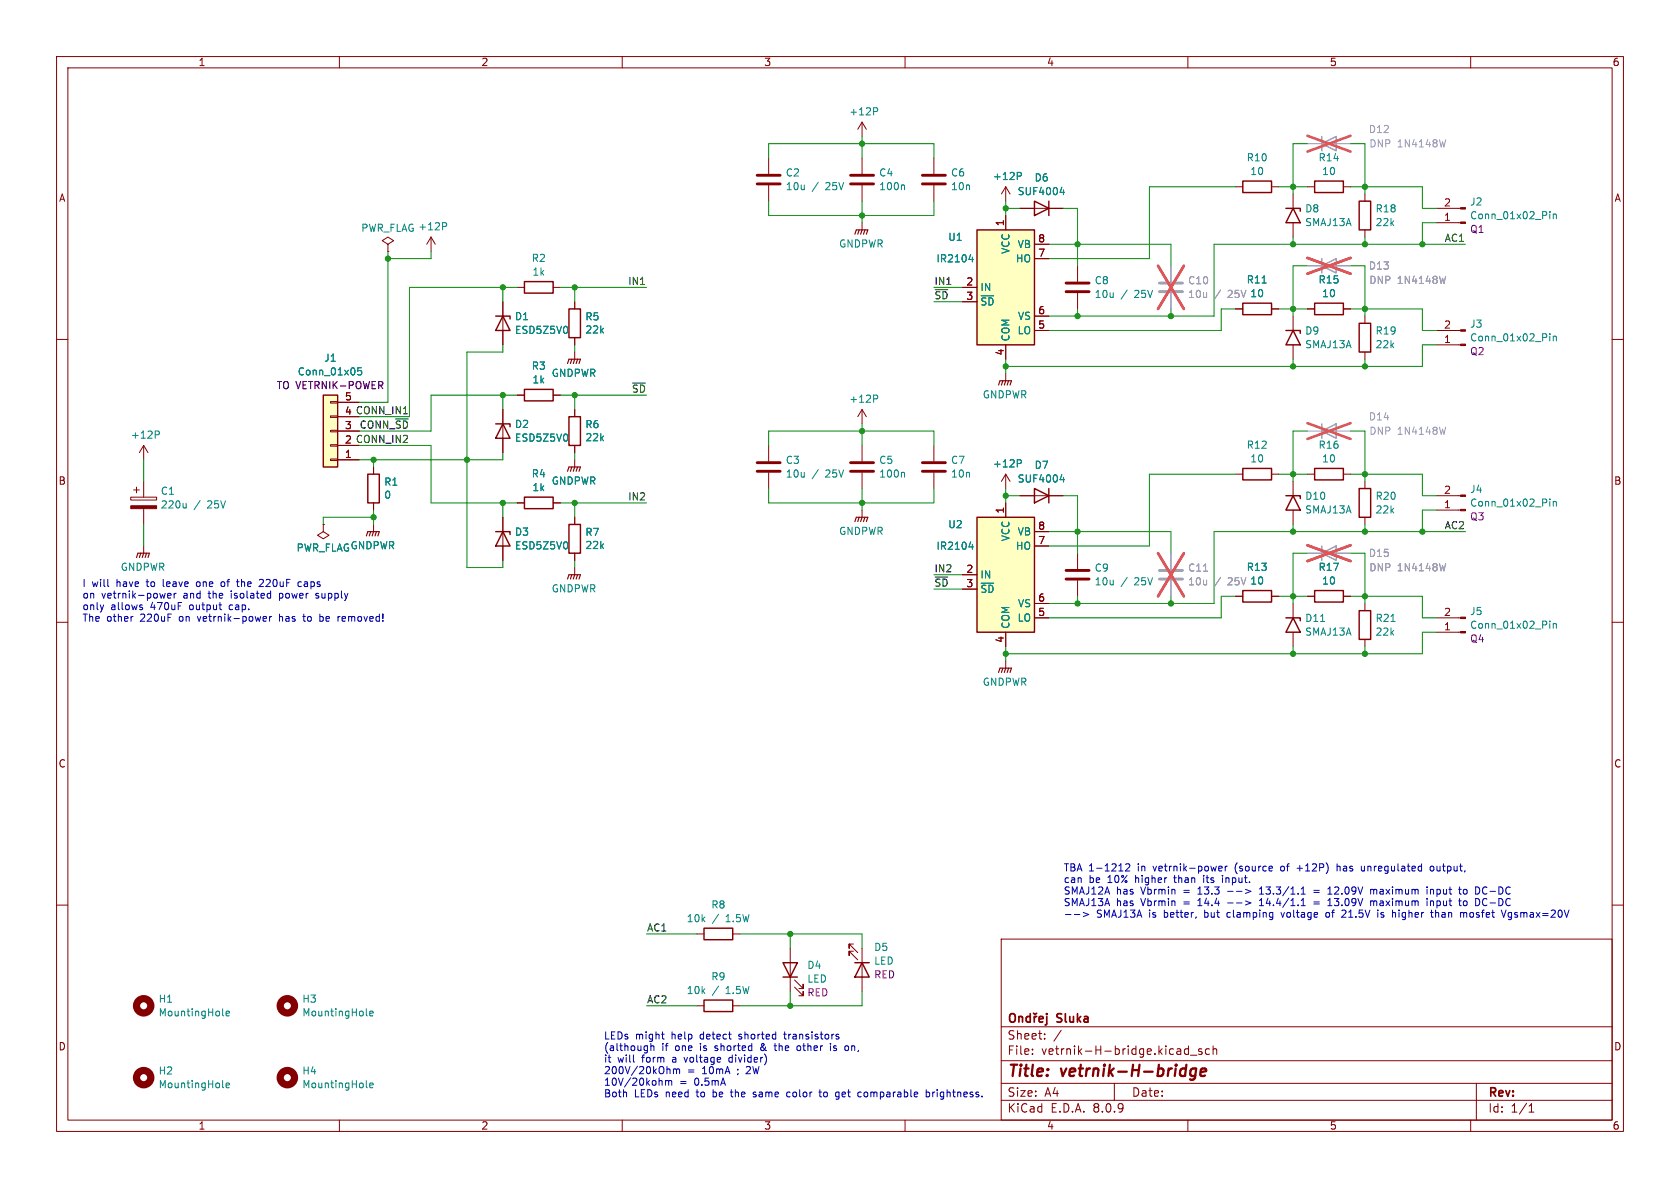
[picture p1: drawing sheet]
<svg xmlns="http://www.w3.org/2000/svg" width="297mm" height="210mm" viewBox="0 0 297 210" stroke-linecap="round" stroke-linejoin="round" font-family="sans-serif">
<g fill="none" stroke="#840000" stroke-width=".18">
<path d="M10 10h277v190h-277zM12 12h273v186h-273zM60 10v2M110 10v2M160 10v2M210 10v2M260 10v2M101.6 53.3v1.3M101.6 59.7v1.3M10 60h2M285 60h2M228.6 85.1v2.5"/>
<path d="M228.6 90.2v2.5M241.3 85.1v1.3M241.3 91.4v1.3M10 110h2M101.6 100.3v1.3M285 110h2M10 160h2M139.7 167.6v7.7M140.5 174.5l1.5 1.5v-.7v.7h-.8M140.5 173.2l1.5 1.6v-.8v.8h-.8M150.9 166.9h-.8v.7v-.7l1.5 1.5M150.9 168.1h-.8v.8v-.8l1.5 1.6"/>
<path d="M152.4 167.6v7.7M177 166h108v32h-108zM285 160h2M60 198v2M110 198v2M160 198v2M177 194.5h108M177 191.5h108M177 187.5h108M177 181.5h108M182.5 186.3v.1M182.5 185.5v.1"/>
<path d="M184.7 183.6v.1M184.7 182.8v.1M187.6 182.1l-1.3 2M197 191.5v3M209.4 186.1l.3 .3 .4-.1M210 198v2M210.1 184.9v1.5M210.1 185.5l-.4-.1-.3 .3M210.5 186.5h1.1M212.5 185.5l-.4-.1-.2 .2 .1 .2 .5 .2v.3h-.6M213.8 185.5l-.4-.1-.3 .3v.4l.1 .2h.6M214.5 185.5l.2-.1 .3 .1 .1 .9"/>
<path d="M214.5 184.9v1.5M260 198v2M261 191.5v6.5M270.3 196.6h.9M270.3 195.5l.4-.4v1.5"/>
</g>
<path d="M211.5 189a.66 .66 0 0 0-1 .3l-.1 .5 .2 .3 .1 .1 .6-.1M211.5 188.9l-.2 1.6a.6 .6 0 0 1-.9 .3M212.2 189.5l1-.1v-.4l-.2-.1-.6 .1-.2 .9 .2 .3 .6-.1" fill="none" stroke="#840000" stroke-width=".4"/>
<path d="M178.7 179.3a.5 .5 0 0 1 .5-.1 .5 .5 0 0 1 .3 .5v.5a.5 .5 0 0 1-.5 .5 .5 .5 0 0 1-.5-.5v-.5zM180.1 179.7v1M180.1 179.8l.2-.1 .4 .1 .1 .9M182.1 179.8l-.4-.1-.3 .3v.4l.2 .2h.5M182.1 179.2v1.5M182.7 179.1l.3 .2 .3-.2M182.8 179.7v1M183.3 179.7l-.3 .1-.2 .2M185.1 179.2v.1M185.1 179.7v1.3l-.3 .2M183.7 180.2l.7-.2-.1-.2-.4-.1-.2 .2 .1 .7h.5" fill="none" stroke="#840000" stroke-width=".3"/>
<path d="M100.6 54.6h2v5.1h-2zM227.3 87.6h2.6v.5M228.6 87.6l1.3 2.6h-2.6zM240.3 86.4h2v5h-2zM138.4 170.2h2.6l-1.3 2.5zM138.4 172.7h2.6M151.1 170.2h2.6M152.4 170.2l1.3 2.5h-2.6z" fill="none" stroke="#840000" stroke-width=".25"/>
<g fill="none" stroke="#840000" stroke-width="1.3">
<circle cx="25.4" cy="177.8" r="1.27"/>
<circle cx="50.8" cy="177.8" r="1.27"/>
<circle cx="25.4" cy="190.5" r="1.27"/>
<circle cx="50.8" cy="190.5" r="1.27"/>
</g>
<path d="M39.4 179.4l.1 .2M40 179.2l.6-.2-.1-.2-.4-.1-.1 .2v.6h.5M64.8 179.4l.1 .2M65.4 179.2l.6-.2-.1-.2-.4-.1-.1 .2v.6h.5M39.4 192.1l.1 .2M40 191.9l.6-.2-.1-.2-.4-.1-.1 .2v.6h.5M64.8 192.1l.1 .2M65.4 191.9l.6-.2-.1-.2-.4-.1-.1 .2v.6h.5" fill="none" stroke="#008484" stroke-width=".18"/>
<path d="M100.3 102.4l.3-.8h2l-.2 .8M101.1 101.6l-.3 .8M101.6 101.6l-.3 .8M102.1 101.6l-.2 .8" fill="none" stroke="#840000" stroke-width=".2"/>
<path d="M172.7 40.6h10.2v20.4h-10.2z" fill="#ffffc2"/>
<g fill="none" stroke="#840000" stroke-width=".25">
<path d="M182.9 35.6l2.5 1.2-2.5 1.3zM185.4 35.6v2.5M219.7 32h5.1v2h-5.1zM227.3 36.8h2.6v.5M228.6 36.8l1.3 2.6h-2.6zM232.4 32h5.1v2h-5.1zM240.3 35.6h2v5h-2zM87.6 55.9h2.6v.5M88.9 55.9l1.3 2.5h-2.6zM92.7 49.8h5.1v2h-5.1zM172.7 40.6h10.2v20.4h-10.2zM219.7 53.6h5.1v2h-5.1z"/>
<path d="M227.3 58.4h2.6v.5M228.6 58.4l1.3 2.6h-2.6zM232.4 53.6h5.1v2h-5.1zM240.3 57.2h2v5h-2zM92.7 68.8h5.1v2.1h-5.1zM232.4 82.8h5.1v2h-5.1zM227.3 109.2h2.6v.5M228.6 109.2l1.3 2.6h-2.6zM232.4 104.4h5.1v2h-5.1zM240.3 108h2v5h-2zM124.5 176.8h5v2h-5z"/>
</g>
<g fill="none" stroke="#840000" stroke-width=".18">
<path d="M135.9 27.9v2.8M135.9 32.8v2.8M152.4 21.6l-.8 1.3M152.4 21.6v2.5M152.4 27.9v2.8M152.4 32.8v2.8M152.4 39.4v1.2M152.4 21.6l.8 1.3M165.1 27.9v2.8M165.1 32.8v2.8M177.8 33v2.6M177.8 38.1v2.5"/>
<path d="M177.8 33l-.8 1.3M177.8 33l.8 1.3M180.3 36.8h7.7M218.4 33h1.3M224.8 33h1.3M228.6 34.3v2.5M228.6 39.4v2.5M231.1 33h1.3M237.5 33h1.3M241.3 34.3v1.3M254 36.8h4.2M254 39.4h4.2"/>
<path d="M68.6 43.2l1-.7-1-.6-1 .6 1 .7v1.3M68.6 44.5h.1M76.2 41.9l-.8 1.3M76.2 41.9v2.6M76.2 41.9l.8 1.3M88.9 53.3v7.7M91.4 50.8h1.3M97.8 50.8h1.3M170.2 50.8h2.5M170.2 53.3h2.5M182.9 58.4h2.5M182.9 55.9h2.5"/>
<path d="M182.9 45.7h2.5M182.9 43.2h2.5M218.4 54.6h1.3M224.8 54.6h1.3M228.6 55.9v2.5M231.1 54.6h1.3M237.5 54.6h1.3M241.3 40.6v1.3M241.3 55.9v1.3M254 58.4h4.2M25.4 78.7v2.6M25.4 78.7l-.8 1.3"/>
<path d="M25.4 78.7l.8 1.3M91.4 69.9h1.3M97.8 69.9h1.3M101.6 62.2v1.3M177.8 61v2.5M228.6 61v2.5M241.3 62.2v1.3M254 61h4.2M23.1 87.9h4.6v.5h-4.6zM23.6 86.6h1M24.1 86.1v1M25.4 85.1v2.8"/>
<path d="M25.4 89.9v2.8M25.4 96.5v1.3M57.1 92.7v1.3l1.1 .6-1.1 .7-1-.7 1-.6M57.1 92.7h.1M190.5 97.8v2.8M231.1 83.8h1.3M237.5 83.8h1.3M190.5 102.6v2.8M228.6 106.7v2.5M228.6 111.8v2.5M231.1 105.4h1.3M237.5 105.4h1.3"/>
<path d="M241.3 106.7v1.3M241.3 113v1.3M123.2 177.8h1.3M129.5 177.8h1.3"/>
</g>
<g fill="none" stroke="#008484" stroke-width=".18">
<path d="M154.4 19h.5l.3 .3-.2 .4h-.6M78.2 39.4h.5l.3 .2-.2 .4h-.6M159.7 32.7l.2 .2v.6M179.8 30.5h.5l.3 .2-.2 .4h-.6M187.4 34h.8M188 33.6v.8M274 37.4v.1M274 37.8v.9M274.6 37.8v.9M274.6 38l.2-.2 .3 .1v.8M100.3 57.9v.8M171.3 45.9h.8"/>
<path d="M171.9 45.5v.8M223.1 50h.8M274 59v.1M274 59.4v.9M274.6 59.4v.9M274.6 59.5l.2-.1 .3 .1v.8M27.4 76.2h.5l.3 .2-.2 .4-.6 .1M32.9 89v.8M32.9 89.7l-.2 .1M233.5 109.9h.7M245.9 109.9h.7"/>
</g>
<path d="M151.1 41.4l.3-.8h2l-.2 .8M151.9 40.6l-.3 .8M152.4 40.6l-.3 .8M152.9 40.6l-.2 .8M100.3 64.3l.3-.8h2l-.2 .8M101.1 63.5l-.3 .8M101.6 63.5l-.3 .8M102.1 63.5l-.2 .8M24.1 98.6l.3-.8h2l-.2 .8M24.9 97.8l-.3 .8M25.4 97.8l-.3 .8M25.9 97.8l-.2 .8" fill="none" stroke="#840000" stroke-width=".2"/>
<path d="M133.9 32.5h4M133.9 31h4M150.4 32.5h4M150.4 31h4M163.1 32.5h4M163.1 31h4M188.5 102.4h4M188.5 100.8h4" fill="none" stroke="#840000" stroke-width=".51"/>
<g fill="#840000" stroke="#840000" stroke-width=".18">
<path d="M23.1 89.4h4.6v.5h-4.6z"/>
<path d="M258.2 58.3h.9v.2h-.9z"/>
<path d="M258.2 60.8h.9v.3h-.9z"/>
<path d="M258.2 36.7h.9v.3h-.9z"/>
<path d="M258.2 39.2h.9v.3h-.9z"/>
</g>
<path d="M233.7 25.4l2.5-1.3v2.6zM233.7 24.1v2.6M233.7 47l2.5-1.3v2.6zM233.7 45.7v2.6M233.7 76.2l2.5-1.3v2.6zM233.7 74.9v2.6M233.7 97.8l2.5-1.3v2.6zM233.7 96.5v2.6" fill="none" stroke="#a1a1a1" stroke-width=".25"/>
<path d="M231.1 25.4h7.7M255.6 24.7l-.3 1.3M231.1 47h7.7M255.6 48.8l-.3 1.3M231.1 76.2h7.7M255.6 75.5l-.3 1.3M231.1 97.8h7.7M255.6 99.6l-.3 1.3" fill="none" stroke="#a1a1a1" stroke-width=".18"/>
<path d="M231.1 24l7.7 2.8M238.8 24l-7.7 2.8M231.1 45.6l7.7 2.8M238.8 45.6l-7.7 2.8M231.1 74.8l7.7 2.8M238.8 74.8l-7.7 2.8M231.1 96.4l7.7 2.8M238.8 96.4l-7.7 2.8" fill="none" stroke="#e65255" stroke-width=".46"/>
<path d="M172.7 91.4h10.2v20.4h-10.2z" fill="#ffffc2"/>
<path d="M87.6 74.9h2.6v.5M88.9 74.9l1.3 2.6h-2.6zM100.6 73.7h2v5h-2zM87.6 94h2.6v.5M88.9 94l1.3 2.5h-2.6zM92.7 87.9h5.1v2h-5.1zM100.6 92.7h2v5.1h-2zM172.7 91.4h10.2v20.4h-10.2zM219.7 82.8h5.1v2h-5.1zM219.7 104.4h5.1v2h-5.1zM124.5 164.1h5v2h-5z" fill="none" stroke="#840000" stroke-width=".25"/>
<g fill="none" stroke="#840000" stroke-width=".18">
<path d="M190.5 47v2.8M190.5 51.8v2.8M88.9 72.4v7.6M101.6 72.4v1.3M101.6 78.7v1.3M152.4 78.7v2.8M88.9 91.4v7.7M91.4 88.9h1.3M97.8 88.9h1.3M101.6 81.3v1.3M101.6 91.4v1.3M101.6 97.8v1.3"/>
<path d="M152.4 83.6v2.8M177.8 88.9v2.5M182.9 96.5h2.5M182.9 94h2.5M218.4 83.8h1.3M224.8 83.8h1.3M254 87.6h4.2M254 90.2h4.2M170.2 101.6h2.5M170.2 104.1h2.5M177.8 111.8v2.5M177.8 116.8v1.3"/>
<path d="M182.9 109.2h2.5M182.9 106.7h2.5M218.4 105.4h1.3M224.8 105.4h1.3M254 109.2h4.2M254 111.8h4.2M123.2 165.1h1.3M129.5 165.1h1.3"/>
</g>
<g fill="none" stroke="#008484" stroke-width=".18">
<path d="M100.3 77v.7M100.3 96v.8M159.7 83.5l.2 .2v.6M171.3 96.7h.8M171.9 96.3v.8M274 88.2v.1M274 88.6v.9M274.6 88.6v.9M274.6 88.8l.2-.2 .3 .1v.8M274 109.8v.1M274 110.2v.9M274.6 110.2v.9"/>
<path d="M274.6 110.3l.2-.1 .3 .1v.8"/>
</g>
<path d="M100.3 83.3l.3-.7h2l-.2 .7M101.1 82.6l-.3 .7M101.6 82.6l-.3 .7M102.1 82.6l-.2 .7M176.5 118.9l.3-.8h2l-.2 .8M177.3 118.1l-.3 .8M177.8 118.1l-.3 .8M178.3 118.1l-.2 .8" fill="none" stroke="#840000" stroke-width=".2"/>
<path d="M205 51.6h4M205 50h4M205 102.4h4M205 100.8h4" fill="none" stroke="#a1a1a1" stroke-width=".51"/>
<path d="M207 47v2.8M207 51.8v2.8M207 97.8v2.8M207 102.6v2.8M212.8 101h.7" fill="none" stroke="#a1a1a1" stroke-width=".18"/>
<path d="M204.7 47l4.6 7.6M209.3 47l-4.6 7.6M204.7 97.8l4.6 7.6M209.3 97.8l-4.6 7.6" fill="none" stroke="#e65255" stroke-width=".46"/>
<g fill="#840000" stroke="#840000" stroke-width=".18">
<path d="M258.2 109.1h.9v.2h-.9z"/>
<path d="M258.2 111.6h.9v.3h-.9z"/>
<path d="M258.2 87.5h.9v.3h-.9z"/>
<path d="M258.2 90h.9v.3h-.9z"/>
</g>
<path d="M188.5 51.6h4M188.5 50h4M150.4 83.3h4M150.4 81.8h4" fill="none" stroke="#840000" stroke-width=".51"/>
<path d="M57.1 69.9h2.6v12.7h-2.6z" fill="#ffffc2"/>
<g fill="none" stroke="#840000" stroke-width=".18">
<path d="M177.8 38.1v2.5M180.3 36.8h2.6M185.4 36.8h2.6M88.9 53.3v2.6M88.9 58.4v2.6M101.6 53.3v1.3M101.6 59.7v1.3M170.2 50.8h2.5M170.2 53.3h2.5M182.9 58.4h2.5M182.9 55.9h2.5M182.9 45.7h2.5"/>
<path d="M182.9 43.2h2.5M218.4 54.6h1.3M224.8 54.6h1.3M231.1 54.6h1.3M237.5 54.6h1.3M58.4 71h1.3v.2h-1.3zM58.4 73.5h1.3v.3h-1.3zM58.4 76.1h1.3v.2h-1.3zM58.4 78.6h1.3v.3h-1.3zM59.7 78.7h3.8M59.7 76.2h3.8M59.7 73.7h3.8"/>
<path d="M59.7 71.1h3.8M88.9 72.4v2.5M88.9 77.5v2.5M91.4 69.9h1.3M97.8 69.9h1.3M101.6 72.4v1.3M101.6 78.7v1.3M135.9 78.7v2.8M152.4 72.4v2.5M152.4 72.4l-.8 1.3M152.4 72.4l.8 1.3M165.1 78.7v2.8"/>
<path d="M177.8 61v2.5M177.8 66v1.3M57.1 92.7h.1M58.4 81.2h1.3v.2h-1.3zM59.7 81.3h3.8M66 82.6v1.2M66 88.9v1.3M66 92.7v1.3M88.9 91.4v2.6M88.9 96.5v2.6M91.4 88.9h1.3M97.8 88.9h1.3"/>
<path d="M101.6 91.4v1.3M101.6 97.8v1.3M135.9 83.6v2.8M152.4 90.2v1.2M165.1 83.6v2.8M177.8 83.8l-.8 1.3M177.8 83.8v2.6M177.8 88.9v2.5M177.8 83.8l.8 1.3M180.3 87.6h7.7M182.9 96.5h2.5M182.9 94h2.5"/>
<path d="M170.2 101.6h2.5M170.2 104.1h2.5M177.8 111.8v2.5M182.9 109.2h2.5M182.9 106.7h2.5M218.4 105.4h1.3M224.8 105.4h1.3M231.1 105.4h1.3M237.5 105.4h1.3"/>
</g>
<path d="M57.1 69.9h2.6v12.7h-2.6zM65 83.8h2.1v5.1h-2.1zM182.9 86.4l2.5 1.2-2.5 1.3zM185.4 86.4v2.5" fill="none" stroke="#840000" stroke-width=".25"/>
<g fill="none" stroke="#008484" stroke-width=".18">
<path d="M179.8 30.5h.5l.3 .2-.2 .4h-.6M187.4 34h.8M188 33.6v.8M100.3 57.9v.8M171.3 45.9h.8M171.9 45.5v.8M223.1 50h.8M63.9 65h-.6l-.1 .6 .2-.1 .4 .1 .2 .1-.1 .5-.2 .1-.5-.1M100.3 77v.7M154.4 69.8h.5l.3 .3-.2 .4h-.6M100.3 96v.8M171.3 96.7h.8"/>
<path d="M171.9 96.3v.8M179.8 81.3h.5l.3 .2-.2 .4h-.6M187.4 84.8h.8M188 84.4v.8"/>
</g>
<path d="M176.5 68.1l.3-.8h2l-.2 .8M177.3 67.3l-.3 .8M177.8 67.3l-.3 .8M178.3 67.3l-.2 .8M64.8 94.7l.2-.7h2.1l-.3 .7M65.5 94l-.2 .7M66 94l-.2 .7M66.5 94l-.2 .7M151.1 92.2l.3-.8h2l-.2 .8M151.9 91.4l-.3 .8M152.4 91.4l-.3 .8M152.9 91.4l-.2 .8" fill="none" stroke="#840000" stroke-width=".2"/>
<path d="M133.9 83.3h4M133.9 81.8h4M163.1 83.3h4M163.1 81.8h4" fill="none" stroke="#840000" stroke-width=".51"/>
<path d="M71.3 73.1h.7" fill="none" stroke="#000" stroke-width=".18"/>
<g fill="none" stroke="#0000c2" stroke-width=".18">
<path d="M18.3 106.9l-.3 .9M19.1 103.6l.1 .1M23.4 109h.1M25 107.4l.2 .1-.2 .3M25 106.9l.2 .1M29.2 104.9l-.2 .8M29.6 105.3l.6-.1v-.3h-.4l-.2 .2 .1 .6h.5M30.8 104.9v.8M31.1 104.9l-.3 .2M34.8 102.9l-.1 .2 .1 .5M39.5 102.8l-.3 .1-.1 .2v.5l.4 .1M41.8 102.8h.5"/>
<path d="M42 103.5l.3 .2M45.9 102.5l.4-.1 .3 .3M46.6 102.8l-.8 .9h.8M46.6 109h.3l.2 .3-.6 .1M46.6 109.8h.5M47.7 109v.8M48 109l-.3 .2M49.4 104.9v1.3M49.4 105.7h.1M49.4 108.6v1.2M49.5 104.9h-.1M49.6 109l-.2 .1"/>
<path d="M52.7 103.4l.2 .3 .4-.1M53.3 102.9l-.4-.1-.2 .3M53.5 109h.5M53.7 108.6v1l.3 .2M55.8 105.7h.4M56.2 104.9l-.4 .2 .1 .1 .3 .1M56.5 109h.4l.2 .1M57.1 109.7l-.2 .1h-.4M60 109h.1M60.5 109v.8M61.1 109.3l-.6 .1M197.8 154h.7"/>
<path d="M199 152.8l.5-.1 .2 .4-.8 .9h.8M211.8 158.1h.7M211.9 157.1l-.1 .1M211.9 159.1l-.1 .1M212.8 155.2v.8M215.5 153.5l.6-.1-.1-.2-.4-.1-.1 .2v.6h.5M216.1 154.7v.2M216.1 155.2v.8M216.6 153.1v.9M217 153.1l-.4 .3M217 157.6h1M217 159.6h1"/>
<path d="M218.6 157.6h1M218.6 159.6h1M220.2 157.2l.9 .4-.9 .3M220.2 159.3l.9 .3-.9 .4M222.7 158.1h.7M222.7 157.2l.3-.4v1.3M222.7 159.2l.3-.4v1.3M226.5 153.2l-.1 .2 .1 .5M229.3 153.5h1M230 158.1h.8M230.2 157.1l.2-.3v1.3M230.2 159.1l.2-.3v1.3"/>
<path d="M232.3 157.4h.9M232.3 157.8h.9M232.3 159.4h.9M232.3 159.8h.9M234.7 158.1h.8M234.9 157.1l.2-.3v1.3M234.9 159.1l.2-.3v1.3M236.4 153.2l.3-.1 .2 .2M236.4 152.7v1.3M241.2 153.8l-.2 .2-.3-.1M241.2 153.1v.9M242.3 157.2v.9"/>
<path d="M242.3 159.3v.8M242.3 157.3l.4-.1 .2 .2M242.3 159.4l.4-.1 .2 .1M242.9 157.4v.7M242.9 159.4v.7M243.3 157.3l-.3-.1-.1 .2M243.3 159.3h-.3l-.1 .1M252.3 156.8v.1M252.3 157.2v.9M252.3 158.8v.2M252.3 159.3v.8M252.9 153.2l.2-.1 .3 .1 .1 .5-.1 .2-.3 .1-.2-.2z"/>
<path d="M252.9 157.3l.4-.1 .1 .2M252.9 157.2v.9M252.9 159.3v.8M252.9 159.4l.4-.1 .1 .1M257.8 157.2h.5M257.8 159.3h.5M258.2 158.1h.1M259.3 157.3l-.4-.1-.2 .3 .1 .5 .3 .1 .2-.2M259.3 159.4l-.4-.1-.2 .2 .1 .5 .3 .1 .2-.1M262.5 156.8a.68 .68 0 0 0-.4 .6 .68 .68 0 0 0 .4 .7M262.5 158.8a.68 .68 0 0 0-.4 .7 .68 .68 0 0 0 .4 .6M188.4 161.7h.9"/>
<path d="M189.9 161.7h1M191.5 161.3l1 .4-1 .3M211.8 160.1h.7M217.1 161.3l-.2 .2v.4l.2 .2M222.7 160.1h.7M226.5 161.3l.3 .8 .3-.8M230 160.1h.8M234.7 160.1h.8M234.9 161.4l-.3-.1-.2 .2v.5l.2 .1h.3M237.7 160.9l.3 .2M238 161.2l-.8 .9h.8M244.1 162.1h.5"/>
<path d="M244.6 161.4l-.3-.1-.2 .2 .1 .2 .4 .1M247.3 160.9v.1M252.9 161.3h.5M253.3 162.1h.1M253.8 161.4l.4-.1 .1 .2M253.8 160.9v1.2M258.2 160.1h.1M258.8 161.4h.4l.1 .7M266.3 160.9l-.5 1.2M267.2 161.4l-.3-.1-.3 .2 .1 .6h.5M267.2 161.3v1l-.2 .3-.3-.1M112 187.7l.2 .1"/>
<path d="M115.1 184.4v1.3M115.1 185l.1-.1h.3l.1 .8M116.9 182.8h.5M117.2 183.6l.2 .1M117.7 191v.9M117.7 191.1l.3-.1 .2 .2M118.2 191.2l.2-.2 .3 .1 .1 .8M118.2 191.2v.7M119.1 189v.8M119.1 189.1l.3-.1 .2 .1M119.6 189.1l.2-.1h.3v.8M119.6 189.1v.7"/>
<path d="M129 187l-.1 .2 .1 .5M129.1 193h.5M129.3 192.6v1.2M133.1 193.8l.4 .1M133.5 193l-.4 .2 .1 .2 .3 .1M134.6 185.1l-.1 .2 .1 .4M136.8 184.9h.5M137 184.4v1.1l.3 .2M138.5 182.8h.5M138.7 182.4l.1 1.2M139.7 193.1l-.4-.1-.2 .3 .1 .5h.5M141.4 184.9h-.3l-.2 .2v.5l.2 .1h.3"/>
<path d="M144.8 193h.4M144.9 192.6v1.1l.3 .2M146.8 184.4v.2M146.8 184.9v.8M147.4 185.7h.3M147.5 184.9l-.1 .2 .1 .2M148 193l.3 .1M148 182.8l.3 .1M148 183.3h.3v.2l-.2 .2h-.2M148.3 193v1.1l-.2 .2M148.3 193.8l-.3 .1M149.8 184.9l.2 .2v.4l-.2 .2"/>
<path d="M152.1 193l.2 .1M152.3 193.8l-.2 .1M152.8 193.2v.6M163.7 193.1l.4-.1 .3 .3-.2 .5h-.5M163.7 192.6v1.3M164.9 193v.9M165.1 193l-.2 .3"/>
</g>
<g fill="none" stroke="#008400" stroke-width=".18">
<path d="M135.9 27.9v-2.5h29.2v2.5M135.9 35.6v2.5h29.2v-2.5M152.4 24.1v3.8M152.4 35.6v3.8M177.8 35.6v2.5M177.8 36.8h2.5M188 36.8h2.5v10.2M218.4 33h-15.2v12.7h-17.8M226.1 33h5M231.1 25.4h-2.5v8.9M238.8 25.4h2.5v8.9M238.8 33h12.7v3.8h2.5"/>
<path d="M254 39.4h-2.5v3.8M68.6 44.5v26.6h-5.1M76.2 44.5v1.2h-7.6M88.9 50.8v2.5M91.4 50.8h-19v22.9h-8.9M99.1 50.8h15.2M101.6 50.8v2.5M165.1 50.8h5.1M165.1 53.3h5.1M185.4 43.2h21.6v3.8M190.5 54.6v1.3M207 54.6v1.3"/>
<path d="M218.4 54.6h-2.5v3.8h-30.5M226.1 54.6h5M228.6 41.9v1.3M231.1 47h-2.5v8.9M238.8 47h2.5v8.9M238.8 54.6h12.7v3.8h2.5M241.3 41.9v1.3M259.1 43.2h-44.5v12.7h-29.2M63.5 78.7h12.7v10.2h15.2M88.9 61v1.2h-6.4v38.1h6.4v-1.2M88.9 69.9v2.5M91.4 69.9h-15.2v6.3h-12.7"/>
<path d="M99.1 69.9h15.2M101.6 61v1.2M101.6 69.9v2.5M135.9 78.7v-2.5h29.2v2.5M152.4 74.9v3.8M177.8 63.5v2.5M228.6 63.5v1.3M231.1 76.2h-2.5v8.9M238.8 76.2h2.5v8.9M241.3 63.5v1.3M254 61h-2.5v3.8h-73.7M25.4 81.3v3.8"/>
<path d="M25.4 92.7v3.8M66 91.4h-8.9v1.3M66 81.3v1.3M66 90.2v2.5M88.9 80v1.3h-25.4M88.9 88.9v2.5M99.1 88.9h15.2M101.6 80v1.3M101.6 88.9v2.5M101.6 99.1v1.2M135.9 86.4v2.5h29.2v-2.5M152.4 86.4v3.8"/>
<path d="M177.8 86.4v2.5M177.8 87.6h2.5M185.4 94h21.6v3.8M188 87.6h2.5v10.2M218.4 83.8h-15.2v12.7h-17.8M226.1 83.8h5M228.6 92.7v1.3M231.1 97.8h-2.5v8.9M238.8 97.8h2.5v8.9M238.8 83.8h12.7v3.8h2.5M241.3 92.7v1.3M254 90.2h-2.5v3.8"/>
<path d="M259.1 94h-44.5v12.7h-29.2M165.1 101.6h5.1M165.1 104.1h5.1M177.8 114.3v2.5M190.5 105.4v1.3M207 105.4v1.3M218.4 105.4h-2.5v3.8h-30.5M226.1 105.4h5M228.6 114.3v1.3M238.8 105.4h12.7v3.8h2.5M241.3 114.3v1.3M254 111.8h-2.5v3.8h-73.7"/>
<path d="M114.3 165.1h8.9M114.3 177.8h8.9M130.8 165.1h21.6v2.5M139.7 165.1v2.5M139.7 175.3v2.5M152.4 175.3v2.5h-21.6"/>
</g>
<path d="M207 47v2.8M207 51.8v2.8M231.1 47h2.6M236.2 47h2.6M255.6 48.8l-.3 1.3M207 97.8v2.8M231.1 97.8h2.6M236.2 97.8h2.6M255.6 99.6l-.3 1.3M207 102.6v2.8M212.8 101h.7" fill="none" stroke="#a1a1a1" stroke-width=".18"/>
<path d="M204.7 47l4.6 7.6M209.3 47l-4.6 7.6M231.1 45.6l7.7 2.8M238.8 45.6l-7.7 2.8M204.7 97.8l4.6 7.6M209.3 97.8l-4.6 7.6M231.1 96.4l7.7 2.8M238.8 96.4l-7.7 2.8" fill="none" stroke="#e65255" stroke-width=".46"/>
<g fill="#008400" stroke="#008400" stroke-width=".18">
<circle cx="177.8" cy="64.8" r=".46"/>
<circle cx="177.8" cy="87.6" r=".46"/>
<circle cx="101.6" cy="69.9" r=".46"/>
<circle cx="88.9" cy="88.9" r=".46"/>
<circle cx="101.6" cy="88.9" r=".46"/>
<circle cx="82.5" cy="81.3" r=".46"/>
<circle cx="152.4" cy="76.2" r=".46"/>
<circle cx="66" cy="91.4" r=".46"/>
<circle cx="66" cy="81.3" r=".46"/>
<circle cx="101.6" cy="50.8" r=".46"/>
<circle cx="88.9" cy="50.8" r=".46"/>
<circle cx="88.9" cy="69.9" r=".46"/>
<circle cx="68.6" cy="45.7" r=".46"/>
<circle cx="177.8" cy="115.6" r=".46"/>
<circle cx="152.4" cy="88.9" r=".46"/>
<circle cx="139.7" cy="165.1" r=".46"/>
<circle cx="139.7" cy="177.8" r=".46"/>
<circle cx="228.6" cy="94" r=".46"/>
<circle cx="190.5" cy="106.7" r=".46"/>
<circle cx="228.6" cy="115.6" r=".46"/>
<circle cx="207" cy="106.7" r=".46"/>
<circle cx="190.5" cy="94" r=".46"/>
<circle cx="241.3" cy="33" r=".46"/>
<circle cx="251.5" cy="43.2" r=".46"/>
<circle cx="241.3" cy="43.2" r=".46"/>
<circle cx="228.6" cy="33" r=".46"/>
<circle cx="228.6" cy="43.2" r=".46"/>
<circle cx="241.3" cy="54.6" r=".46"/>
<circle cx="228.6" cy="64.8" r=".46"/>
<circle cx="228.6" cy="54.6" r=".46"/>
<circle cx="241.3" cy="64.8" r=".46"/>
<circle cx="241.3" cy="83.8" r=".46"/>
<circle cx="241.3" cy="105.4" r=".46"/>
<circle cx="241.3" cy="115.6" r=".46"/>
<circle cx="241.3" cy="94" r=".46"/>
<circle cx="251.5" cy="94" r=".46"/>
<circle cx="228.6" cy="105.4" r=".46"/>
<circle cx="190.5" cy="43.2" r=".46"/>
<circle cx="152.4" cy="38.1" r=".46"/>
<circle cx="152.4" cy="25.4" r=".46"/>
<circle cx="177.8" cy="36.8" r=".46"/>
<circle cx="228.6" cy="83.8" r=".46"/>
<circle cx="207" cy="55.9" r=".46"/>
<circle cx="190.5" cy="55.9" r=".46"/>
</g>
<g font-size="2.8" fill="#840000">
<text x="178" y="190.9">Title:</text>
<text x="187.7" y="190.9">vetrnik-H-bridge</text>
</g>
<g font-size="2.1" fill="#840000">
<text x="178" y="184">Sheet:</text>
<text x="187" y="181.2">Sluka</text>
<text x="178" y="186.7">File:</text>
<text x="184.1" y="186.7">vetrnik-H-bridge.kicad_sch</text>
<text x="178" y="196.9">KiCad</text>
<text x="178" y="194.1">Size:</text>
<text x="184.7" y="194.1">A4</text>
<text x="185.7" y="196.9">E.D.A.</text>
<text x="193.3" y="196.9">8.0.9</text>
<text x="200" y="194.1">Date:</text>
<text x="263" y="194.3">Rev:</text>
<text x="263" y="196.9">Id:</text>
<text x="267.1" y="196.9">1/1</text>
</g>
<g font-size="1.8" fill="#840000">
<text x="35" y="11.9">1</text>
<text x="85" y="11.9">2</text>
<text x="135" y="11.9">3</text>
<text x="185" y="11.9">4</text>
<text x="235" y="11.9">5</text>
<text x="285" y="11.9">6</text>
<text x="10.3" y="35.9">A</text>
<text x="285.3" y="35.9">A</text>
<text x="177.5" y="40.1" transform="rotate(-90 177.5 40.1)">1</text>
<text x="255.2" y="39.1">1</text>
<text x="255.2" y="36.6">2</text>
<text x="183.4" y="45.5">7</text>
<text x="183.4" y="42.9">8</text>
<text x="170.7" y="50.5">2</text>
<text x="170.7" y="53.1">3</text>
<text x="183.4" y="58.2">5</text>
<text x="183.4" y="55.6">6</text>
<text x="255.2" y="58.2">2</text>
<text x="177.5" y="62.9" transform="rotate(-90 177.5 62.9)">4</text>
<text x="255.2" y="60.7">1</text>
<text x="60.9" y="70.9">5</text>
<text x="60.9" y="75.9">3</text>
<text x="60.9" y="73.4">4</text>
<text x="60.9" y="81">1</text>
<text x="60.9" y="78.5">2</text>
<text x="10.3" y="85.9">B</text>
<text x="255.2" y="89.9">1</text>
<text x="255.2" y="87.4">2</text>
<text x="285.3" y="85.9">B</text>
<text x="177.5" y="90.9" transform="rotate(-90 177.5 90.9)">1</text>
<text x="183.4" y="93.7">8</text>
<text x="170.7" y="101.3">2</text>
<text x="183.4" y="96.3">7</text>
<text x="170.7" y="103.9">3</text>
<text x="183.4" y="106.4">6</text>
<text x="177.5" y="113.7" transform="rotate(-90 177.5 113.7)">4</text>
<text x="183.4" y="109">5</text>
<text x="255.2" y="111.5">1</text>
<text x="255.2" y="109">2</text>
<text x="10.3" y="135.9">C</text>
<text x="285.3" y="135.9">C</text>
<text x="10.3" y="185.9">D</text>
<text x="285.3" y="185.9">D</text>
<text x="35" y="199.9">1</text>
<text x="85" y="199.9">2</text>
<text x="135" y="199.9">3</text>
<text x="185" y="199.9">4</text>
<text x="235" y="199.9">5</text>
<text x="285" y="199.9">6</text>
</g>
<g font-size="1.8" fill="#008484">
<text x="150" y="20.6">+12P</text>
<text x="220.3" y="28.7">R10</text>
<text x="233" y="28.7">R14</text>
<text x="138.8" y="31.4">C2</text>
<text x="138.8" y="33.8">10u</text>
<text x="143.6" y="33.8">/</text>
<text x="146.1" y="33.8">25V</text>
<text x="155.3" y="31.4">C4</text>
<text x="155.3" y="33.8">100n</text>
<text x="168" y="31.4">C6</text>
<text x="168" y="33.8">10n</text>
<text x="175.4" y="32">+12P</text>
<text x="179.8" y="34.7">SUF4004</text>
<text x="182.8" y="32.3">D6</text>
<text x="220.9" y="31.1">10</text>
<text x="233.6" y="31.1">10</text>
<text x="63.8" y="41.2">PWR_FLAG +12P</text>
<text x="230.6" y="37.8">D8</text>
<text x="230.6" y="40.2">SMAJ13A</text>
<text x="243.1" y="40.2">22k</text>
<text x="243.1" y="37.8">R18</text>
<text x="259.8" y="36.5">J2</text>
<text x="259.8" y="39">Conn_01x02_Pin</text>
<text x="93.9" y="46.5">R2</text>
<text x="148.2" y="44">GNDPWR</text>
<text x="165.5" y="46.6">IR2104</text>
<text x="167.5" y="42.8">U1</text>
<text x="178.7" y="45" transform="rotate(-90 178.7 45)">VCC</text>
<text x="179.5" y="46.6">HO</text>
<text x="179.8" y="44">VB</text>
<text x="94" y="48.9">1k</text>
<text x="173.2" y="51.7">IN</text>
<text x="193.4" y="50.5">C8</text>
<text x="193.4" y="52.9">10u</text>
<text x="198.2" y="52.9">/</text>
<text x="200.7" y="52.9">25V</text>
<text x="220.3" y="50.3">R11</text>
<text x="233" y="50.3">R15</text>
<text x="233.6" y="52.7">10</text>
<text x="90.9" y="56.8">D1</text>
<text x="90.9" y="59.2">ESD5Z5V0</text>
<text x="103.4" y="56.8">R5</text>
<text x="103.4" y="59.2">22k</text>
<text x="173.2" y="54.2">~{SD}</text>
<text x="179.8" y="59.3">LO</text>
<text x="179.9" y="56.7">VS</text>
<text x="230.6" y="59.3">D9</text>
<text x="243.1" y="59.3">R19</text>
<text x="259.8" y="58.1">J3</text>
<text x="57.2" y="64.1">J1</text>
<text x="93.9" y="65.6">R3</text>
<text x="178.7" y="60.5" transform="rotate(-90 178.7 60.5)">COM</text>
<text x="230.6" y="61.8">SMAJ13A</text>
<text x="243.1" y="61.8">22k</text>
<text x="259.8" y="60.6">Conn_01x02_Pin</text>
<text x="52.5" y="66.6">Conn_01x05</text>
<text x="94" y="68">1k</text>
<text x="97.4" y="66.8">GNDPWR</text>
<text x="150" y="71.4">+12P</text>
<text x="173.6" y="70.6">GNDPWR</text>
<text x="23" y="77.7">+12P</text>
<text x="90.9" y="75.9">D2</text>
<text x="103.4" y="75.9">R6</text>
<text x="90.9" y="78.3">ESD5Z5V0</text>
<text x="103.4" y="78.2">22k</text>
<text x="138.8" y="82.2">C3</text>
<text x="155.3" y="82.2">C5</text>
<text x="168" y="82.2">C7</text>
<text x="175.4" y="82.8">+12P</text>
<text x="182.8" y="83.1">D7</text>
<text x="220.3" y="79.5">R12</text>
<text x="220.9" y="81.9">10</text>
<text x="233" y="79.5">R16</text>
<text x="233.6" y="81.9">10</text>
<text x="28.3" y="87.7">C1</text>
<text x="67.8" y="86.1">R1</text>
<text x="67.8" y="88.4">0</text>
<text x="93.9" y="84.6">R4</text>
<text x="94" y="87">1k</text>
<text x="97.4" y="85.9">GNDPWR</text>
<text x="138.8" y="84.6">10u</text>
<text x="143.6" y="84.6">/</text>
<text x="146.1" y="84.6">25V</text>
<text x="155.3" y="84.6">100n</text>
<text x="168" y="84.6">10n</text>
<text x="179.8" y="85.5">SUF4004</text>
<text x="230.6" y="88.6">D10</text>
<text x="243.1" y="88.6">R20</text>
<text x="259.8" y="87.3">J4</text>
<text x="259.8" y="89.8">Conn_01x02_Pin</text>
<text x="28.3" y="90.1">220u</text>
<text x="34.3" y="90.1">/</text>
<text x="36.8" y="90.1">25V</text>
<text x="90.9" y="94.9">D3</text>
<text x="103.4" y="94.9">R7</text>
<text x="148.2" y="94.8">GNDPWR</text>
<text x="167.5" y="93.6">U2</text>
<text x="178.7" y="95.8" transform="rotate(-90 178.7 95.8)">VCC</text>
<text x="179.8" y="94.8">VB</text>
<text x="230.6" y="91">SMAJ13A</text>
<text x="243.1" y="91">22k</text>
<text x="21.2" y="101.1">GNDPWR</text>
<text x="52.3" y="97.7">PWR_FLAGGNDPWR</text>
<text x="90.9" y="97.3">ESD5Z5V0</text>
<text x="103.4" y="97.3">22k</text>
<text x="165.5" y="97.4">IR2104</text>
<text x="179.5" y="97.4">HO</text>
<text x="193.4" y="101.3">C9</text>
<text x="220.3" y="101.1">R13</text>
<text x="233" y="101.1">R17</text>
<text x="97.4" y="104.9">GNDPWR</text>
<text x="173.2" y="102.5">IN</text>
<text x="173.2" y="105">~{SD}</text>
<text x="179.9" y="107.5">VS</text>
<text x="193.4" y="103.7">10u</text>
<text x="198.2" y="103.7">/</text>
<text x="200.7" y="103.7">25V</text>
<text x="217.2" y="103.7">25V 10</text>
<text x="233.6" y="103.5">10</text>
<text x="178.7" y="111.3" transform="rotate(-90 178.7 111.3)">COM</text>
<text x="179.8" y="110.1">LO</text>
<text x="230.6" y="112.6">SMAJ13A</text>
<text x="230.6" y="110.1">D11</text>
<text x="243.1" y="112.6">22k</text>
<text x="243.1" y="110.1">R21</text>
<text x="259.8" y="108.9">J5</text>
<text x="259.8" y="111.4">Conn_01x02_Pin</text>
<text x="173.6" y="121.4">GNDPWR</text>
<text x="125.7" y="160.8">R8</text>
<text x="121.3" y="163.2">10k</text>
<text x="125.9" y="163.2">/</text>
<text x="128.4" y="163.2">1.5W</text>
<text x="125.7" y="173.5">R9</text>
<text x="142.6" y="171.5">D4</text>
<text x="142.6" y="173.9">LED</text>
<text x="154.4" y="168.3">D5</text>
<text x="154.4" y="170.7">LED</text>
<text x="27.9" y="177.5">H1</text>
<text x="27.9" y="179.9">MountingHole</text>
<text x="53.3" y="177.5">H3</text>
<text x="53.3" y="179.9">MountingHole</text>
<text x="121.3" y="175.9">10k</text>
<text x="125.9" y="175.9">/</text>
<text x="128.4" y="175.9">1.5W</text>
<text x="27.9" y="190.2">H2</text>
<text x="53.3" y="190.2">H4</text>
<text x="27.9" y="192.6">MountingHole</text>
<text x="53.3" y="192.6">MountingHole</text>
</g>
<g font-size="1.8" fill="#a1a1a1">
<text x="241.9" y="23.7">D12</text>
<text x="242" y="26.3">DNP</text>
<text x="247" y="26.3">1N4148W</text>
<text x="241.9" y="47.9">D13</text>
<text x="209.9" y="52.9">10u</text>
<text x="209.9" y="50.5">C10</text>
<text x="214.7" y="52.9">/</text>
<text x="217.2" y="52.9">25V 10</text>
<text x="242" y="50.4">DNP</text>
<text x="247" y="50.4">1N4148W</text>
<text x="241.9" y="74.5">D14</text>
<text x="242" y="77.1">DNP</text>
<text x="247" y="77.1">1N4148W</text>
<text x="209.9" y="101.3">C11</text>
<text x="241.9" y="98.7">D15</text>
<text x="242" y="101.2">DNP</text>
<text x="247" y="101.2">1N4148W</text>
<text x="209.9" y="103.7">10u</text>
<text x="214.7" y="103.7">/</text>
</g>
<g font-size="1.8" fill="#840084">
<text x="259.8" y="41.4">Q1</text>
<text x="259.8" y="63">Q2</text>
<text x="48.8" y="69">TO VETRNIK-POWER</text>
<text x="259.8" y="92.2">Q3</text>
<text x="259.8" y="113.8">Q4</text>
<text x="154.4" y="173.2">RED</text>
<text x="142.6" y="176.3">RED</text>
</g>
<g font-size="1.8">
<text x="255.3" y="42.8">AC1</text>
<text x="111" y="50.5">IN1</text>
<text x="165.1" y="53">~{SD} 3</text>
<text x="165.1" y="50.5">IN1</text>
<text x="111.6" y="69.5">~{SD}</text>
<text x="60.9" y="73.4">4 CONN_IN1</text>
<text x="63.5" y="75.9">CONN_~{SD}</text>
<text x="60.9" y="78.5">2 CONN_IN2</text>
<text x="111" y="88.6">IN2</text>
<text x="255.3" y="93.6">AC2</text>
<text x="165.1" y="101.3">IN2</text>
<text x="165.1" y="103.8">~{SD} 3</text>
<text x="114.3" y="164.8">AC1</text>
<text x="114.3" y="177.5">AC2</text>
</g>
<g font-size="1.8" fill="#0000c2">
<text x="14.5" y="103.9">I</text>
<text x="14.5" y="105.9">on</text>
<text x="14.5" y="107.9">only</text>
<text x="16.3" y="103.9">will</text>
<text x="17.9" y="105.9">vetrnik-power</text>
<text x="19.6" y="107.9">allows</text>
<text x="20.7" y="103.9">have</text>
<text x="26.2" y="103.9">to</text>
<text x="26.7" y="107.9">470uF</text>
<text x="29.3" y="103.9">leave</text>
<text x="32.5" y="105.9">and</text>
<text x="33.8" y="107.9">output</text>
<text x="35.4" y="103.9">one</text>
<text x="37.2" y="105.9">the</text>
<text x="39.9" y="103.9">of</text>
<text x="41" y="107.9">cap.</text>
<text x="41.3" y="105.9">isolated</text>
<text x="43" y="103.9">the</text>
<text x="47.1" y="103.9">220uF</text>
<text x="50" y="105.9">power</text>
<text x="54.2" y="103.9">caps</text>
<text x="56.7" y="105.9">supply</text>
<text x="14.5" y="110">The</text>
<text x="18.9" y="110">other</text>
<text x="24.9" y="110">220uF</text>
<text x="32" y="110">on</text>
<text x="35.4" y="110">vetrnik-power</text>
<text x="50" y="110">has</text>
<text x="54.5" y="110">to</text>
<text x="57.6" y="110">be</text>
<text x="61" y="110">removed!</text>
<text x="188" y="154.1">TBA 1-1212</text>
<text x="201.2" y="154.1">in</text>
<text x="204.2" y="154.1">vetrnik-power</text>
<text x="218.8" y="154.1">(source</text>
<text x="227.1" y="154.1">of</text>
<text x="230.1" y="154.1">+12P)</text>
<text x="237.4" y="154.1">has</text>
<text x="241.9" y="154.1">unregulated</text>
<text x="254.3" y="154.1">output,</text>
<text x="188" y="156.2">can</text>
<text x="188" y="158.2">SMAJ12A</text>
<text x="188" y="160.3">SMAJ13A</text>
<text x="192.5" y="156.2">be</text>
<text x="195.9" y="156.2">10%</text>
<text x="197.4" y="158.2">has</text>
<text x="197.4" y="160.3">has</text>
<text x="201" y="156.2">higher</text>
<text x="201.9" y="158.2">Vbrmin</text>
<text x="201.9" y="160.3">Vbrmin</text>
<text x="208.1" y="156.2">than</text>
<text x="209.5" y="158.2">=</text>
<text x="209.5" y="160.3">=</text>
<text x="212.2" y="158.2">13.3</text>
<text x="212.2" y="160.3">14.4</text>
<text x="213.4" y="156.2">its</text>
<text x="216.9" y="156.2">input.</text>
<text x="223.5" y="158.2">13.3/1.1</text>
<text x="223.5" y="160.3">14.4/1.1</text>
<text x="233.3" y="158.2">=</text>
<text x="233.3" y="160.3">=</text>
<text x="236" y="158.2">12.09V</text>
<text x="236" y="160.3">13.09V</text>
<text x="243.7" y="158.2">maximum</text>
<text x="243.7" y="160.3">maximum</text>
<text x="253.9" y="158.2">input</text>
<text x="253.9" y="160.3">input</text>
<text x="259.9" y="158.2">to</text>
<text x="259.9" y="160.3">to</text>
<text x="262.9" y="158.2">DC-DC</text>
<text x="262.9" y="160.3">DC-DC</text>
<text x="193.8" y="162.3">SMAJ13A</text>
<text x="203.2" y="162.3">is</text>
<text x="206" y="162.3">better,</text>
<text x="213.4" y="162.3">but</text>
<text x="217.6" y="162.3">clamping</text>
<text x="227.4" y="162.3">voltage</text>
<text x="235.5" y="162.3">of</text>
<text x="238.5" y="162.3">21.5V</text>
<text x="245" y="162.3">is</text>
<text x="247.8" y="162.3">higher</text>
<text x="254.9" y="162.3">than</text>
<text x="260.2" y="162.3">mosfet</text>
<text x="267.8" y="162.3">Vgsmax=20V</text>
<text x="106.7" y="183.8">LEDs</text>
<text x="106.7" y="185.9">(although</text>
<text x="112.3" y="183.8">might</text>
<text x="117" y="185.9">if</text>
<text x="118.8" y="183.8">help</text>
<text x="119.5" y="185.9">one</text>
<text x="124" y="185.9">is</text>
<text x="124" y="183.8">detect</text>
<text x="126.8" y="185.9">shorted</text>
<text x="131.1" y="183.8">shorted</text>
<text x="135.1" y="185.9">&amp;</text>
<text x="137.8" y="185.9">the</text>
<text x="139.3" y="183.8">transistors</text>
<text x="142" y="185.9">other</text>
<text x="148" y="185.9">is</text>
<text x="150.8" y="185.9">on,</text>
<text x="106.7" y="187.9">it</text>
<text x="106.7" y="190">200V/20kOhm</text>
<text x="109.2" y="187.9">will</text>
<text x="113.6" y="187.9">form</text>
<text x="119.1" y="187.9">a</text>
<text x="121.5" y="187.9">voltage</text>
<text x="121.5" y="190">=</text>
<text x="124.3" y="190">10mA</text>
<text x="129.5" y="187.9">divider)</text>
<text x="130.6" y="190">;</text>
<text x="132.4" y="190">2W</text>
<text x="106.7" y="192">10V/20kohm</text>
<text x="106.7" y="194.1">Both</text>
<text x="112.1" y="194.1">LEDs</text>
<text x="117.8" y="194.1">need</text>
<text x="120.1" y="192">=</text>
<text x="122.9" y="192">0.5mA</text>
<text x="123.4" y="194.1">to</text>
<text x="126.5" y="194.1">be</text>
<text x="129.9" y="194.1">the</text>
<text x="134" y="194.1">same</text>
<text x="140.2" y="194.1">color</text>
<text x="146.2" y="194.1">to</text>
<text x="149.2" y="194.1">get</text>
<text x="153.3" y="194.1">comparable</text>
<text x="165.6" y="194.1">brightness.</text>
</g>
</svg>
